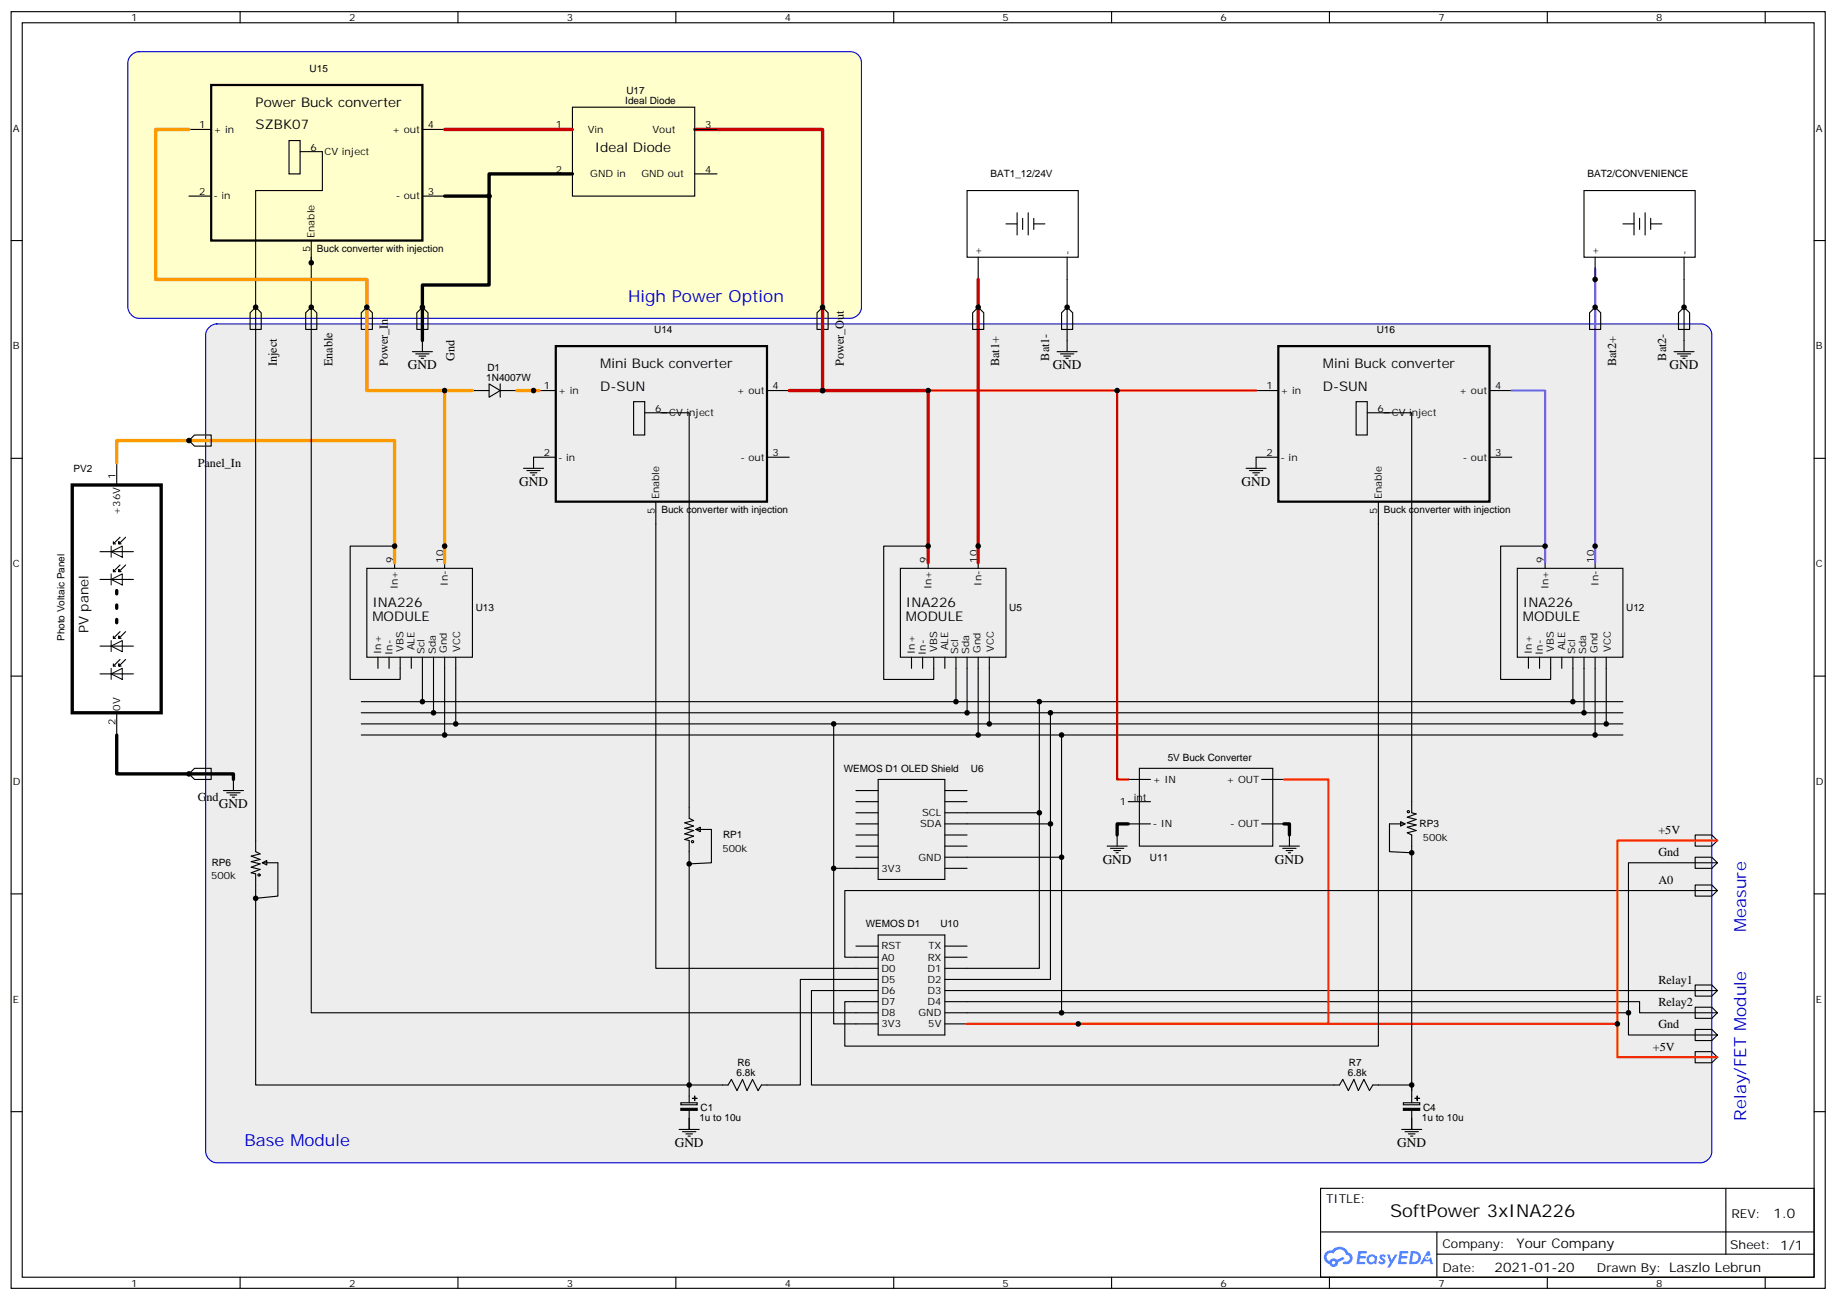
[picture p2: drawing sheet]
<svg xmlns="http://www.w3.org/2000/svg" width="583mm" height="413mm" viewBox="0 0 583 413" stroke-linecap="round" stroke-linejoin="round" font-family="sans-serif">
<path d="M66.4 103.9l1.2-.8 1.2-.3h471a3.5 3.5 0 0 1 3.5 3.6v259.3a3.8 3.8 0 0 1-3.5 3.5h-471a3.8 3.8 0 0 1-3.5-3.5v-259.3a3.5 3.5 0 0 1 1.1-2.5z" fill="#ededed" stroke="#00c" stroke-width=".35"/>
<path d="M41.7 17.4l1.2-.7 1.2-.3h225.8a3.5 3.5 0 0 1 3.5 3.5v77.6a3.8 3.8 0 0 1-3.5 3.6h-225.8a3.8 3.8 0 0 1-3.5-3.6v-77.6a3.5 3.5 0 0 1 1.1-2.5z" fill="#ffc" stroke="#00c" stroke-width=".35"/>
<g fill="none" stroke="#000" stroke-width=".35">
<path d="M3.5 3.7h575.8v405.3h-575.8zM7.1 7.2h568.6v398.3h-568.6zM76.2 3.7v3.5M145.3 3.7v3.5M214.5 3.7v3.5M283.6 3.7v3.5M352.8 3.7v3.5M421.9 3.7v3.5M491.1 3.7v3.5M560.2 3.7v3.5M3.5 76.4h3.6M575.7 76.4h3.6"/>
<path d="M3.5 145.5h3.6M575.7 145.5h3.6M3.5 214.7h3.6M575.7 214.7h3.6M3.5 283.8h3.6M575.7 283.8h3.6M3.5 353h3.6M575.7 353h3.6M419.1 377.3h156.6v28.2h-156.6zM547.7 377.3v20.9M419.1 391.1h156.5M456 398.2h119.6"/>
<path d="M456 391.1v14.2M76.2 405.5v3.5M145.3 405.5v3.5M214.5 405.5v3.5M283.6 405.5v3.5M352.8 405.5v3.5M421.9 405.5v3.5M491.1 405.5v3.5M560.2 405.5v3.5"/>
</g>
<g fill="#5487ff">
<path d="M438.1 398.5a1.22 1.22 0 0 1 1.7 .2l-.4 .6a.47 .47 0 0 0-.3-.4 .47 .47 0 0 0-.5 .2l.1 .2a1.14 1.14 0 0 1 .8 1.8 1.14 1.14 0 0 1-1.9 0l-.2-.2 .5-.6 .7 .5a.29 .29 0 0 0 .3-.3 .29 .29 0 0 0-.2-.3 1.04 1.04 0 0 1-.6-1.7z"/>
<path d="M431.1 397.2h2.3l.4 .2-.2 .5-1.8 .1-.1 .8h1.5l.3 .4-.3 .4h-1.6l-.2 1.1h1.7l.2 .3-.2 .3-2.6 .1z"/>
<path d="M444.2 397.2l2.7 .2-.1 .5-1.8 .1-.2 .8h1.6l.3 .4-.4 .4h-1.6l-.1 1.1h1.7l.2 .3-.2 .3-2.7 .1z"/>
<path d="M453 397.2h.7l.3 1.3-.6 .3a.69 .69 0 0 0-1 .3 .69 .69 0 0 0 .4 .9 .69 .69 0 0 0 .9-.6l.5-.2 .6 2.2h-.8l-.3-.9h-1.7l-.5 .9h-.8z"/>
<path d="M440.2 398.3h.8l.6 1.8 1.1-1.8h.9l-2.6 4.2h-.8l.9-1.5z"/>
<path d="M447.8 397.2l-.6 4.2h1.3a2.11 2.11 0 0 0 2.5-2.1 2.11 2.11 0 0 0-2.5-2.1zM448.5 398a1.43 1.43 0 0 1 1.6 1.6 1.43 1.43 0 0 1-2 1.1z"/>
<path d="M434.1 398.8a1.54 1.54 0 0 0-.1 2.2 1.54 1.54 0 0 0 2.1 .1l.7 .3 .3-2.3-.6-.3a1.49 1.49 0 0 0-2.4 0zM434.3 399.8a.95 .95 0 0 1 1.9 0 .95 .95 0 0 1-1.9 0z"/>
<path d="M420.8 397.6a2.18 2.18 0 0 0 1.1 3.7 1.44 1.44 0 0 0 1.6 .9 1.44 1.44 0 0 0 1.2-1.4l2-1.1-.5-.7-1.9 1a1.47 1.47 0 0 0-2.4 .4 1.39 1.39 0 0 1-.7-1.9 1.39 1.39 0 0 1 2-.5 2.12 2.12 0 0 1 2.2-1.3 2.12 2.12 0 0 1 1.9 1.7 1.14 1.14 0 0 1 1 1.4 1.14 1.14 0 0 1-1.6 .7 .43 .43 0 0 0-.5 .4 .43 .43 0 0 0 .4 .5 1.98 1.98 0 0 0 2.5-1.2 1.98 1.98 0 0 0-1.2-2.6 3.1 3.1 0 0 0-5.3-.6l-.9 .1zM422.7 400.9a.55 .55 0 0 1 1.1 0 .55 .55 0 0 1-1.1 0z"/>
<circle cx="453" cy="399.3" r=".26"/>
</g>
<g fill="none" stroke="#000" stroke-width=".35">
<path d="M181.7 34h38.8v28.3h-38.8zM60 41.1h7M91.7 44.6h3.5v10.6h-3.5zM95.2 48.2h7.1v12.3h-21.2v209.9l1.4 .7-2.8 .7 2.8 1.1-2.8 .7 2.8 .7-2.8 1 2.8 .7-2.8 1.1 1.4 .4v67h150l1-1.8 1.8 3.6 1.8-3.6 1.4 3.6 1.7-3.6 1.8 3.6 1.1-1.8h12.3v-33.5h24.7M134.1 41.1h7M174.6 41.1h7.1M174.6 55.2h7.1M220.5 41.1h7M220.5 55.2h7M60 62.3h7M98.8 76.4v7M134.1 62.3h7"/>
<path d="M306.9 60.5h35.3v21.2h-35.3zM319.3 71.1h3.5M322.8 67.6v7M324.6 69.3v3.5M326.3 67.6v7M328.1 71.1h3.5M328.1 69.3v3.5M502.7 60.5h35.3v21.2h-35.3zM515.1 71.1h3.5M518.6 67.6v7M520.3 69.3v3.5M522.1 67.6v7"/>
<path d="M523.9 71.1h3.5M523.9 69.3v3.5M79.4 99.3l1.7-1.8 1.8 1.8v5.3h-3.5zM97 99.3l1.8-1.8 1.7 1.8v5.3h-3.5zM98.8 81.7v239.9h179.9M114.7 99.3l1.7-1.8 1.8 1.8v5.3h-3.5zM132.3 99.3l1.8-1.8 1.7 1.8v5.3h-3.5zM259.3 99.3l1.8-1.8 1.7 1.8v5.3h-3.5zM310.4 97.5l1.8 1.8v5.3h-3.5v-5.3zM310.4 81.7v7M338.7 97.5l1.7 1.8v5.3h-3.5v-5.3zM338.7 81.7v30"/>
<path d="M504.5 99.3l1.7-1.8 1.8 1.8v5.3h-3.5zM506.2 81.7v7M532.7 99.3l1.8-1.8 1.7 1.8v5.3h-3.5zM534.5 81.7v30M130.9 111.7h6.3M131.9 112.4h4.3M133 113.1h2.1M133.7 113.8h.7M134.1 108.1v3.6M335.5 111.7h6.3M336.5 112.4h4.3M337.6 113.1h2.1"/>
<path d="M338.3 113.8h.7M531.3 111.7h6.3M532.3 112.4h4.3M533.4 113.1h2.1M534.1 113.8h.7M61.7 138.1h5.3v3.5h-5.3l-1.7-1.7zM149.9 124h5.3M155.2 121.9l3.5 2.1-3.5 2.1zM158.7 124h5.3M158.7 121.9v4.2M169.3 124h7.1M201.1 127.5h3.5v10.6h-3.5z"/>
<path d="M204.6 131.1h7.1M209.9 131.1h8.8v128.7l1.4 .7-2.8 .7 2.8 1.1-2.8 .7 2.8 .7-2.8 1.1 2.8 .7-2.8 1 1.4 .4v83.2M243.4 124h7.1M398.6 124h7.1M430.4 127.5h3.5v10.6h-3.5zM433.9 131.1h7.1M439.2 131.1h8.8v127l1.4 .3-2.8 1.1 2.8 .7-2.8 1 2.8 .7-2.8 .7 2.8 1.1-2.8 .7 1.4 .7v85M472.7 124h7.1M37 146.9v7.1M166.2 148.7h6.3M167.2 149.4h4.2M168.3 150.1h2.1"/>
<path d="M169 150.8h.7M176.4 145.2h-7.1v3.5M208.1 159.3v148.1h70.6M243.4 145.2h7.1M395.5 148.7h6.3M396.5 149.4h4.3M397.6 150.1h2.1M398.3 150.8h.7M405.7 145.2h-7.1v3.5M437.4 159.3v172.8h-169.3v-14.1h10.6M472.7 145.2h7.1M31.7 175.2h10.6"/>
<path d="M36 172.7h.7M38.1 170.6l-2.1 2.1v-.7M38.1 179.4l-2.1 2.1v-.7M39.9 170.6l-2.2 2.1v-.7v.7h.8M39.9 179.4l-2.2 2.1v-.7v.7h.8M141.1 173.4v7M310.4 173.4v7M506.2 173.4v7M31.7 184h10.6M36 181.5h.7M116.4 180.4h33.5v28.3h-33.5zM125.2 180.4v-7h-14.1v42.3h15.9v-7"/>
<path d="M285.8 180.4h33.5v28.3h-33.5zM294.6 180.4v-7h-14.1v42.3h15.8v-7M481.5 180.4h33.6v28.3h-33.6zM490.4 180.4v-7h-14.2v42.3h15.9v-7M31.7 205.1h10.6M31.7 214h10.6M36 202.7h.7M36 211.5h.7M38.1 200.6l-2.1 2.1v-.7M38.1 209.4l-2.1 2.1v-.7M39.9 200.6l-2.2 2.1v-.7v.7h.8M39.9 209.4l-2.2 2.1v-.7v.7h.8"/>
<path d="M119.9 208.7v3.5M123.5 208.7v3.5M130.5 208.7v3.5M134.1 208.7v14.1M137.6 208.7v17.6M141.1 208.7v24.7M144.6 208.7v21.1M289.3 208.7v3.5M292.8 208.7v3.5M299.9 208.7v3.5M303.4 208.7v14.1M306.9 208.7v17.6"/>
<path d="M310.4 208.7v24.7M314 208.7v21.1M485.1 208.7v3.5M488.6 208.7v3.5M495.7 208.7v3.5M499.2 208.7v14.1M502.7 208.7v17.6M506.2 208.7v24.7M509.8 208.7v21.1M37 226.3v7.1M114.7 222.8h400.4M114.7 226.3h400.4"/>
<path d="M114.7 229.8h400.4M114.7 233.4h400.4M264.6 229.8v95.3h14.1M329.8 222.8v84.6h-29.9M333.4 226.3v84.7h-33.5M336.9 233.4v88.2h-37M60 245.7l1.7-1.8h5.3v3.6h-5.3zM70.9 251h6.4M72 251.7h4.2M73 252.4h2.1M73.7 253.1h.7M74.1 247.5v3.5"/>
<path d="M271.6 258.1h7.1M271.6 254.5h7.1M271.6 251h7.1M278.7 247.5h21.2v31.7h-21.2zM299.9 258.1h29.9M299.9 254.5h7M299.9 251h7M358.1 247.5h7M358.1 254.5h7M361.6 243.9h42.3v24.7h-42.3zM400.4 247.5h7.1M83.3 273.9l1.4-.7v1.4z"/>
<path d="M83.3 273.9h4.9v10.6l-7.1 .7M220.8 263.3l1.4-.7v1.5zM220.8 263.3h5v10.6l-7.1 .4M264.6 275.7h14.1M271.6 272.2h7.1M271.6 268.6h7.1M271.6 265.1h7.1M271.6 261.6h7.1M299.9 275.7h7M299.9 272.2h37M299.9 268.6h7M299.9 265.1h7"/>
<path d="M299.9 261.6h33.5M351.4 268.6h6.3M352.4 269.3h4.3M353.5 270.1h2.1M354.2 270.8h.7M354.5 265.1v3.5M358.1 261.6h7M400.4 261.6h7.1M406 268.6h6.4M407.1 269.3h4.2M408.2 270.1h2.1M408.9 270.8h.7"/>
<path d="M409.2 265.1v3.5M444.5 260.9l1.4 .7-1.4 .7zM445.9 261.6h-4.9v8.8l7 .4M538 272.2h5.3l1.7 1.7-1.7 1.8h-5.3zM538 265.1h5.3l1.7 1.8-1.7 1.7h-5.3zM545 273.9h-28.2v47.7M278.7 296.9h21.2v31.7h-21.2zM538 281h5.3l1.7 1.8-1.7 1.7h-5.3zM545 282.8h-276.9v21.1h10.6M271.6 300.4h7.1M278.7 314.5h-21.2v30h167.6l1.1-1.8 1.7 3.6 1.8-3.6 1.4 3.6 1.8-3.6 1.7 3.6 1.1-1.8h12.3M299.9 318h220.4v3.6h24.7"/>
<path d="M299.9 303.9h7M299.9 300.4h7M299.9 314.5h245.1M538 319.8h5.3l1.7 1.8-1.7 1.7h-5.3zM538 312.7h5.3l1.7 1.8-1.7 1.8h-5.3zM299.9 325.1h7M336.9 321.6h179.9v7h28.2M538 333.9h5.3l1.7 1.8-1.7 1.7h-5.3zM538 326.8h5.3l1.7 1.8-1.7 1.8h-5.3zM215.5 358.6h6.4M216.1 350.1h5.2v.7h-5.2zM216.6 359.3h4.2"/>
<path d="M218.7 352.6v6M444.9 358.6h6.3M445.4 350.1h5.2v.7h-5.2zM445.9 359.3h4.2M448 352.6v6M217.7 360h2.1M218.4 360.7h.7M447 360h2.1M447.7 360.7h.7"/>
<circle cx="447" cy="257.7" r=".35"/>
<circle cx="82.2" cy="277.8" r=".35"/>
<circle cx="219.8" cy="267.2" r=".35"/>
</g>
<path d="M35.3 175.2l3.5-1.8v3.5zM35.3 173.4v3.5M35.3 184l3.5-1.8v3.5zM35.3 182.2v3.5M35.3 205.1l3.5-1.7v3.5zM35.3 214l3.5-1.8v3.5zM35.3 203.4v3.5M35.3 212.2v3.5" fill="none" stroke="#000" stroke-width=".32"/>
<path d="M181.7 55.2h-26.5v7.1h-14.1M155.2 62.3v28.2h-21.1v17.6M22.9 154h28.3v72.3h-28.3zM37 233.4v12.3h37.1v1.8M358.1 261.6h-3.6v3.5M407.5 261.6h1.7v3.5" fill="none" stroke="#000" stroke-width="1.1"/>
<path d="M37 187.5v12.3" fill="none" stroke="#000" stroke-width="1.1" stroke-dasharray="1.1 3.5"/>
<path d="M67 27h67.1v49.4h-67.1zM176.4 109.9h67v49.4h-67zM405.7 109.9h67v49.4h-67z" fill="none" stroke="#000" stroke-width=".71"/>
<path d="M60 41.1h-10.6v47.6h67v35.3h24.7M149.9 124h-8.8v54.7M164 124h7.1M37 146.9v-7h88.2v38.8" fill="none" stroke="#f90" stroke-width="1.1"/>
<path d="M141.1 41.1h40.6M220.5 41.1h40.6v82.9M310.4 88.7v90M250.5 124h44.1v54.7" fill="none" stroke="#c00" stroke-width="1.1"/>
<path d="M294.6 124h104M354.5 124v123.5h3.6" fill="none" stroke="#c00" stroke-width=".71"/>
<path d="M506.2 85.2v93.5M479.8 124h10.6v54.7" fill="none" stroke="#93f" stroke-width=".71"/>
<path d="M407.5 247.5h14.1v77.6h-79.4M545 266.9h-31.7v58.2M306.9 325.1h206.4v10.6h31.7" fill="none" stroke="#f30" stroke-width=".71"/>
<path d="M216.1 351.9h5.2v.6h-5.2zM219.8 348.7l1.4 .1zM220.5 348v1.4zM445.4 351.9h5.2v.6h-5.2zM449.1 348.7l1.4 .1zM449.8 348v1.4z" fill="#000" stroke="#000" stroke-width=".35"/>
<g fill="#000">
<circle cx="155.2" cy="62.3" r=".88"/>
<circle cx="81.1" cy="97.5" r=".88"/>
<circle cx="98.8" cy="83.4" r=".88"/>
<circle cx="98.8" cy="97.5" r=".88"/>
<circle cx="116.4" cy="97.5" r=".88"/>
<circle cx="134.1" cy="97.5" r=".88"/>
<circle cx="261.1" cy="97.5" r=".88"/>
<circle cx="310.4" cy="97.5" r=".88"/>
<circle cx="338.7" cy="97.5" r=".88"/>
<circle cx="506.2" cy="97.5" r=".88"/>
<circle cx="506.2" cy="88.7" r=".88"/>
<circle cx="534.5" cy="97.5" r=".88"/>
<circle cx="60" cy="139.9" r=".88"/>
<circle cx="141.1" cy="124" r=".88"/>
<circle cx="169.3" cy="124" r=".88"/>
<circle cx="261.1" cy="124" r=".88"/>
<circle cx="294.6" cy="124" r=".88"/>
<circle cx="354.5" cy="124" r=".88"/>
<circle cx="125.2" cy="173.4" r=".88"/>
<circle cx="141.1" cy="173.4" r=".88"/>
<circle cx="294.6" cy="173.4" r=".88"/>
<circle cx="310.4" cy="173.4" r=".88"/>
<circle cx="490.4" cy="173.4" r=".88"/>
<circle cx="506.2" cy="173.4" r=".88"/>
<circle cx="134.1" cy="222.8" r=".88"/>
<circle cx="137.6" cy="226.3" r=".88"/>
<circle cx="141.1" cy="233.4" r=".88"/>
<circle cx="144.6" cy="229.8" r=".88"/>
<circle cx="264.6" cy="229.8" r=".88"/>
<circle cx="303.4" cy="222.8" r=".88"/>
<circle cx="306.9" cy="226.3" r=".88"/>
<circle cx="310.4" cy="233.4" r=".88"/>
<circle cx="314" cy="229.8" r=".88"/>
<circle cx="329.8" cy="222.8" r=".88"/>
<circle cx="333.4" cy="226.3" r=".88"/>
<circle cx="336.9" cy="233.4" r=".88"/>
<circle cx="499.2" cy="222.8" r=".88"/>
<circle cx="502.7" cy="226.3" r=".88"/>
<circle cx="506.2" cy="233.4" r=".88"/>
<circle cx="509.8" cy="229.8" r=".88"/>
<circle cx="60" cy="245.7" r=".88"/>
<circle cx="329.8" cy="258.1" r=".88"/>
<circle cx="218.7" cy="274.3" r=".88"/>
<circle cx="264.6" cy="275.7" r=".88"/>
<circle cx="333.4" cy="261.6" r=".88"/>
<circle cx="336.9" cy="272.2" r=".88"/>
<circle cx="448" cy="270.8" r=".88"/>
<circle cx="81.1" cy="285.2" r=".88"/>
<circle cx="336.9" cy="321.6" r=".88"/>
<circle cx="342.2" cy="325.1" r=".88"/>
<circle cx="513.3" cy="325.1" r=".88"/>
<circle cx="516.8" cy="321.6" r=".88"/>
<circle cx="218.7" cy="344.5" r=".88"/>
<circle cx="448" cy="344.5" r=".88"/>
</g>
<text font-size="5.6" x="441.2" y="386.3">SoftPower 3xINA226</text>
<g font-size="5.3" fill="#00c">
<text x="199.3" y="95.8">High Power Option</text>
<text x="554.2" y="295.8" transform="rotate(-90 554.2 295.8)">Measure</text>
<text x="554.2" y="355.8" transform="rotate(-90 554.2 355.8)">Relay/FET Module</text>
<text x="77.6" y="363.9">Base Module</text>
</g>
<g font-size="4.2">
<text x="81.1" y="34">Power Buck converter</text>
<text x="81.1" y="41.1">SZBK07</text>
<text x="188.7" y="48.2">Ideal Diode</text>
<text x="129.5" y="117.3">GND</text>
<text x="190.5" y="116.9">Mini Buck converter</text>
<text x="334.1" y="117.3">GND</text>
<text x="419.8" y="116.9">Mini Buck converter</text>
<text x="529.9" y="117.3">GND</text>
<text x="190.5" y="124">D-SUN</text>
<text x="419.8" y="124">D-SUN</text>
<text x="164.7" y="154.3">GND</text>
<text x="394.1" y="154.3">GND</text>
<text x="118.2" y="192.8">INA226</text>
<text x="118.2" y="197">MODULE</text>
<text x="287.5" y="192.8">INA226</text>
<text x="287.5" y="197">MODULE</text>
<text x="483.3" y="192.8">INA226</text>
<text x="483.3" y="197">MODULE</text>
<text x="28.1" y="201.1" transform="rotate(-90 28.1 201.1)">PV panel</text>
<text x="69.5" y="256.6">GND</text>
<text x="350" y="274.3">GND</text>
<text x="404.6" y="274.3">GND</text>
<text x="214.1" y="364.2">GND</text>
<text x="443.4" y="364.2">GND</text>
<text x="562.9" y="386.6">1.0</text>
<text x="481.3" y="396.1">Your Company</text>
<text x="474.4" y="403.9">2021-01-20</text>
</g>
<g font-size="3.9">
<text x="87.8" y="116.3" transform="rotate(-90 87.8 116.3)">Inject</text>
<text x="105.5" y="116.3" transform="rotate(-90 105.5 116.3)">Enable</text>
<text x="123.1" y="116.3" transform="rotate(-90 123.1 116.3)">Power_In</text>
<text x="144.3" y="114.5" transform="rotate(-90 144.3 114.5)">Gnd</text>
<text x="267.8" y="116.3" transform="rotate(-90 267.8 116.3)">Power_Out</text>
<text x="317.1" y="116.3" transform="rotate(-90 317.1 116.3)">Bat1+</text>
<text x="333" y="114.5" transform="rotate(-90 333 114.5)">Bat1-</text>
<text x="512.9" y="116.3" transform="rotate(-90 512.9 116.3)">Bat2+</text>
<text x="528.8" y="114.5" transform="rotate(-90 528.8 114.5)">Bat2-</text>
<text x="62.7" y="148.3">Panel_In</text>
<text x="62.7" y="254.2">Gnd</text>
<text x="526.3" y="264.8">+5V</text>
<text x="526.3" y="271.8">Gnd</text>
<text x="526.3" y="280.6">A0</text>
<text x="526.3" y="312.4">Relay1</text>
<text x="526.3" y="319.4">Relay2</text>
<text x="526.3" y="326.5">Gnd</text>
<text x="524.6" y="333.6">+5V</text>
<text x="420.9" y="381.9">TITLE:</text>
<text x="549.5" y="386.6">REV:</text>
<text x="457.8" y="396.1">Company:</text>
<text x="549.1" y="396.7">Sheet: 1/1</text>
<text x="457.8" y="403.8">Date:</text>
<text x="506.8" y="403.8">Drawn By: Laszlo Lebrun</text>
</g>
<g font-size="3.2">
<text x="41.6" y="6.7">1</text>
<text x="110.8" y="6.7">2</text>
<text x="179.9" y="6.7">3</text>
<text x="249.1" y="6.7">4</text>
<text x="318.2" y="6.7">5</text>
<text x="387.3" y="6.7">6</text>
<text x="456.5" y="6.7">7</text>
<text x="525.6" y="6.7">8</text>
<text x="98.2" y="22.8">U15</text>
<text x="198.8" y="29.8">U17</text>
<text x="198.4" y="33">Ideal Diode</text>
<text x="4.1" y="41.8">A</text>
<text x="63.2" y="40.7">1</text>
<text x="135.8" y="40.7">4</text>
<text x="176.4" y="40.7">1</text>
<text x="223.8" y="40.7">3</text>
<text x="576.3" y="41.8">A</text>
<text x="67.7" y="42.2">+ in</text>
<text x="98.5" y="47.8">6</text>
<text x="124.5" y="42.2">+ out</text>
<text x="186.5" y="42.2">Vin</text>
<text x="207.1" y="42.2">Vout</text>
<text x="103" y="49.2">CV inject</text>
<text x="176.4" y="54.9">2</text>
<text x="187.3" y="56.3">GND in</text>
<text x="203.6" y="56.3">GND out</text>
<text x="223.8" y="54.9">4</text>
<text x="314.3" y="56.3">BAT1_12/24V</text>
<text x="503.8" y="56.3">BAT2/CONVENIENCE</text>
<text x="63.2" y="61.9">2</text>
<text x="67.7" y="63.3">- in</text>
<text x="125.6" y="63.3">- out</text>
<text x="135.8" y="61.9">3</text>
<text x="99.8" y="75.7" transform="rotate(-90 99.8 75.7)">Enable</text>
<text x="98.4" y="80.2" transform="rotate(-90 98.4 80.2)">5</text>
<text x="100.5" y="79.9">Buck converter with injection</text>
<text x="311.5" y="81" transform="rotate(-90 311.5 81)">+</text>
<text x="339.7" y="81" transform="rotate(-90 339.7 81)">-</text>
<text x="507.3" y="81" transform="rotate(-90 507.3 81)">+</text>
<text x="535.5" y="81" transform="rotate(-90 535.5 81)">-</text>
<text x="207.6" y="105.7">U14</text>
<text x="436.9" y="105.7">U16</text>
<text x="4.1" y="110.9">B</text>
<text x="576.3" y="110.9">B</text>
<text x="154.7" y="117.7">D1</text>
<text x="154.3" y="120.8">1N4007W</text>
<text x="172.6" y="123.6">1</text>
<text x="177.1" y="125.1">+ in</text>
<text x="233.8" y="125.1">+ out</text>
<text x="245.2" y="123.6">4</text>
<text x="401.9" y="123.6">1</text>
<text x="406.4" y="125.1">+ in</text>
<text x="463.1" y="125.1">+ out</text>
<text x="474.5" y="123.6">4</text>
<text x="207.9" y="130.7">6</text>
<text x="437.2" y="130.7">6</text>
<text x="212.4" y="132.1">CV inject</text>
<text x="441.7" y="132.1">CV inject</text>
<text x="23.3" y="149.8">PV2</text>
<text x="172.6" y="144.8">2</text>
<text x="177.1" y="146.2">- in</text>
<text x="235" y="146.2">- out</text>
<text x="245.2" y="144.8">3</text>
<text x="401.9" y="144.8">2</text>
<text x="406.4" y="146.2">- in</text>
<text x="464.3" y="146.2">- out</text>
<text x="474.5" y="144.8">3</text>
<text x="36.7" y="152.2" transform="rotate(-90 36.7 152.2)">1</text>
<text x="209.2" y="158.6" transform="rotate(-90 209.2 158.6)">Enable</text>
<text x="438.5" y="158.6" transform="rotate(-90 438.5 158.6)">Enable</text>
<text x="38.1" y="163.5" transform="rotate(-90 38.1 163.5)">+36V</text>
<text x="207.8" y="163.1" transform="rotate(-90 207.8 163.1)">5</text>
<text x="209.9" y="162.8">Buck converter with injection</text>
<text x="437.1" y="163.1" transform="rotate(-90 437.1 163.1)">5</text>
<text x="439.2" y="162.8">Buck converter with injection</text>
<text x="124.9" y="178.7" transform="rotate(-90 124.9 178.7)">9</text>
<text x="140.8" y="178.7" transform="rotate(-90 140.8 178.7)">10</text>
<text x="294.2" y="178.7" transform="rotate(-90 294.2 178.7)">9</text>
<text x="310.1" y="178.7" transform="rotate(-90 310.1 178.7)">10</text>
<text x="490" y="178.7" transform="rotate(-90 490 178.7)">9</text>
<text x="505.9" y="178.7" transform="rotate(-90 505.9 178.7)">10</text>
<text x="4.1" y="180.1">C</text>
<text x="142.2" y="185.9" transform="rotate(-90 142.2 185.9)">In-</text>
<text x="311.5" y="185.9" transform="rotate(-90 311.5 185.9)">In-</text>
<text x="507.3" y="185.9" transform="rotate(-90 507.3 185.9)">In-</text>
<text x="576.3" y="180.1">C</text>
<text x="126.3" y="187.1" transform="rotate(-90 126.3 187.1)">In+</text>
<text x="295.6" y="187.1" transform="rotate(-90 295.6 187.1)">In+</text>
<text x="491.4" y="187.1" transform="rotate(-90 491.4 187.1)">In+</text>
<text x="151" y="193.9">U13</text>
<text x="320.3" y="193.9">U5</text>
<text x="516.1" y="193.9">U12</text>
<text x="20.5" y="203.6" transform="rotate(-90 20.5 203.6)">Photo Voltaic Panel</text>
<text x="121" y="207.6" transform="rotate(-90 121 207.6)">In+</text>
<text x="124.5" y="208" transform="rotate(-90 124.5 208)">In-</text>
<text x="128.1" y="207.1" transform="rotate(-90 128.1 207.1)">VBS</text>
<text x="131.6" y="206.5" transform="rotate(-90 131.6 206.5)">ALE</text>
<text x="134.8" y="207.6" transform="rotate(-90 134.8 207.6)">Scl</text>
<text x="138.3" y="207.6" transform="rotate(-90 138.3 207.6)">Sda</text>
<text x="141.8" y="207.3" transform="rotate(-90 141.8 207.3)">Gnd</text>
<text x="146" y="206.9" transform="rotate(-90 146 206.9)">VCC</text>
<text x="290.3" y="207.6" transform="rotate(-90 290.3 207.6)">In+</text>
<text x="293.9" y="208" transform="rotate(-90 293.9 208)">In-</text>
<text x="297.4" y="207.1" transform="rotate(-90 297.4 207.1)">VBS</text>
<text x="300.9" y="206.5" transform="rotate(-90 300.9 206.5)">ALE</text>
<text x="304.1" y="207.6" transform="rotate(-90 304.1 207.6)">Scl</text>
<text x="307.6" y="207.6" transform="rotate(-90 307.6 207.6)">Sda</text>
<text x="311.1" y="207.3" transform="rotate(-90 311.1 207.3)">Gnd</text>
<text x="315.4" y="206.9" transform="rotate(-90 315.4 206.9)">VCC</text>
<text x="486.1" y="207.6" transform="rotate(-90 486.1 207.6)">In+</text>
<text x="489.7" y="208" transform="rotate(-90 489.7 208)">In-</text>
<text x="493.2" y="207.1" transform="rotate(-90 493.2 207.1)">VBS</text>
<text x="496.7" y="206.5" transform="rotate(-90 496.7 206.5)">ALE</text>
<text x="499.9" y="207.6" transform="rotate(-90 499.9 207.6)">Scl</text>
<text x="503.4" y="207.6" transform="rotate(-90 503.4 207.6)">Sda</text>
<text x="506.9" y="207.3" transform="rotate(-90 506.9 207.3)">Gnd</text>
<text x="511.2" y="206.9" transform="rotate(-90 511.2 206.9)">VCC</text>
<text x="38.1" y="225.6" transform="rotate(-90 38.1 225.6)">0V</text>
<text x="36.7" y="230.1" transform="rotate(-90 36.7 230.1)">2</text>
<text x="267.8" y="245.1">WEMOS D1 OLED Shield</text>
<text x="308.2" y="245">U6</text>
<text x="370.6" y="241.5">5V Buck Converter</text>
<text x="4.1" y="249.2">D</text>
<text x="365.8" y="248.5">+ IN</text>
<text x="389.2" y="248.5">+ OUT</text>
<text x="576.3" y="249.2">D</text>
<text x="355.3" y="255.6">1</text>
<text x="359.8" y="254.2">int</text>
<text x="292" y="262.6">SDA</text>
<text x="292.7" y="259.1">SCL</text>
<text x="365.8" y="262.6">- IN</text>
<text x="390.4" y="262.6">- OUT</text>
<text x="450.5" y="262.6">RP3</text>
<text x="229.5" y="266.2">RP1</text>
<text x="451.6" y="266.9">500k</text>
<text x="67.2" y="275">RP6</text>
<text x="229.3" y="270.4">500k</text>
<text x="291.5" y="273.2">GND</text>
<text x="364.9" y="273.2">U11</text>
<text x="67" y="279.2">500k</text>
<text x="279.8" y="276.8">3V3</text>
<text x="274.8" y="294.5">WEMOS D1</text>
<text x="298.4" y="294.4">U10</text>
<text x="279.8" y="305">A0</text>
<text x="279.8" y="301.4">RST</text>
<text x="294.4" y="305">RX</text>
<text x="294.7" y="301.4">TX</text>
<text x="279.8" y="308.5">D0</text>
<text x="294.3" y="308.5">D1</text>
<text x="279.8" y="315.6">D6</text>
<text x="279.8" y="312">D5</text>
<text x="294.3" y="315.6">D3</text>
<text x="294.3" y="312">D2</text>
<text x="4.1" y="318.4">E</text>
<text x="279.8" y="322.6">D8</text>
<text x="279.8" y="319.1">D7</text>
<text x="291.5" y="322.6">GND</text>
<text x="294.3" y="319.1">D4</text>
<text x="576.3" y="318.4">E</text>
<text x="279.8" y="326.1">3V3</text>
<text x="294.6" y="326.1">5V</text>
<text x="233.8" y="341.7">6.8k</text>
<text x="234.1" y="338.6">R6</text>
<text x="427.8" y="341.7">6.8k</text>
<text x="428.1" y="338.6">R7</text>
<text x="222.3" y="352.6">C1</text>
<text x="451.6" y="352.6">C4</text>
<text x="222" y="355.8">1u to 10u</text>
<text x="451.3" y="355.8">1u to 10u</text>
<text x="41.6" y="408.5">1</text>
<text x="110.8" y="408.5">2</text>
<text x="179.9" y="408.5">3</text>
<text x="249.1" y="408.5">4</text>
<text x="318.2" y="408.5">5</text>
<text x="387.3" y="408.5">6</text>
<text x="456.5" y="408.5">7</text>
<text x="525.6" y="408.5">8</text>
</g>
</svg>
